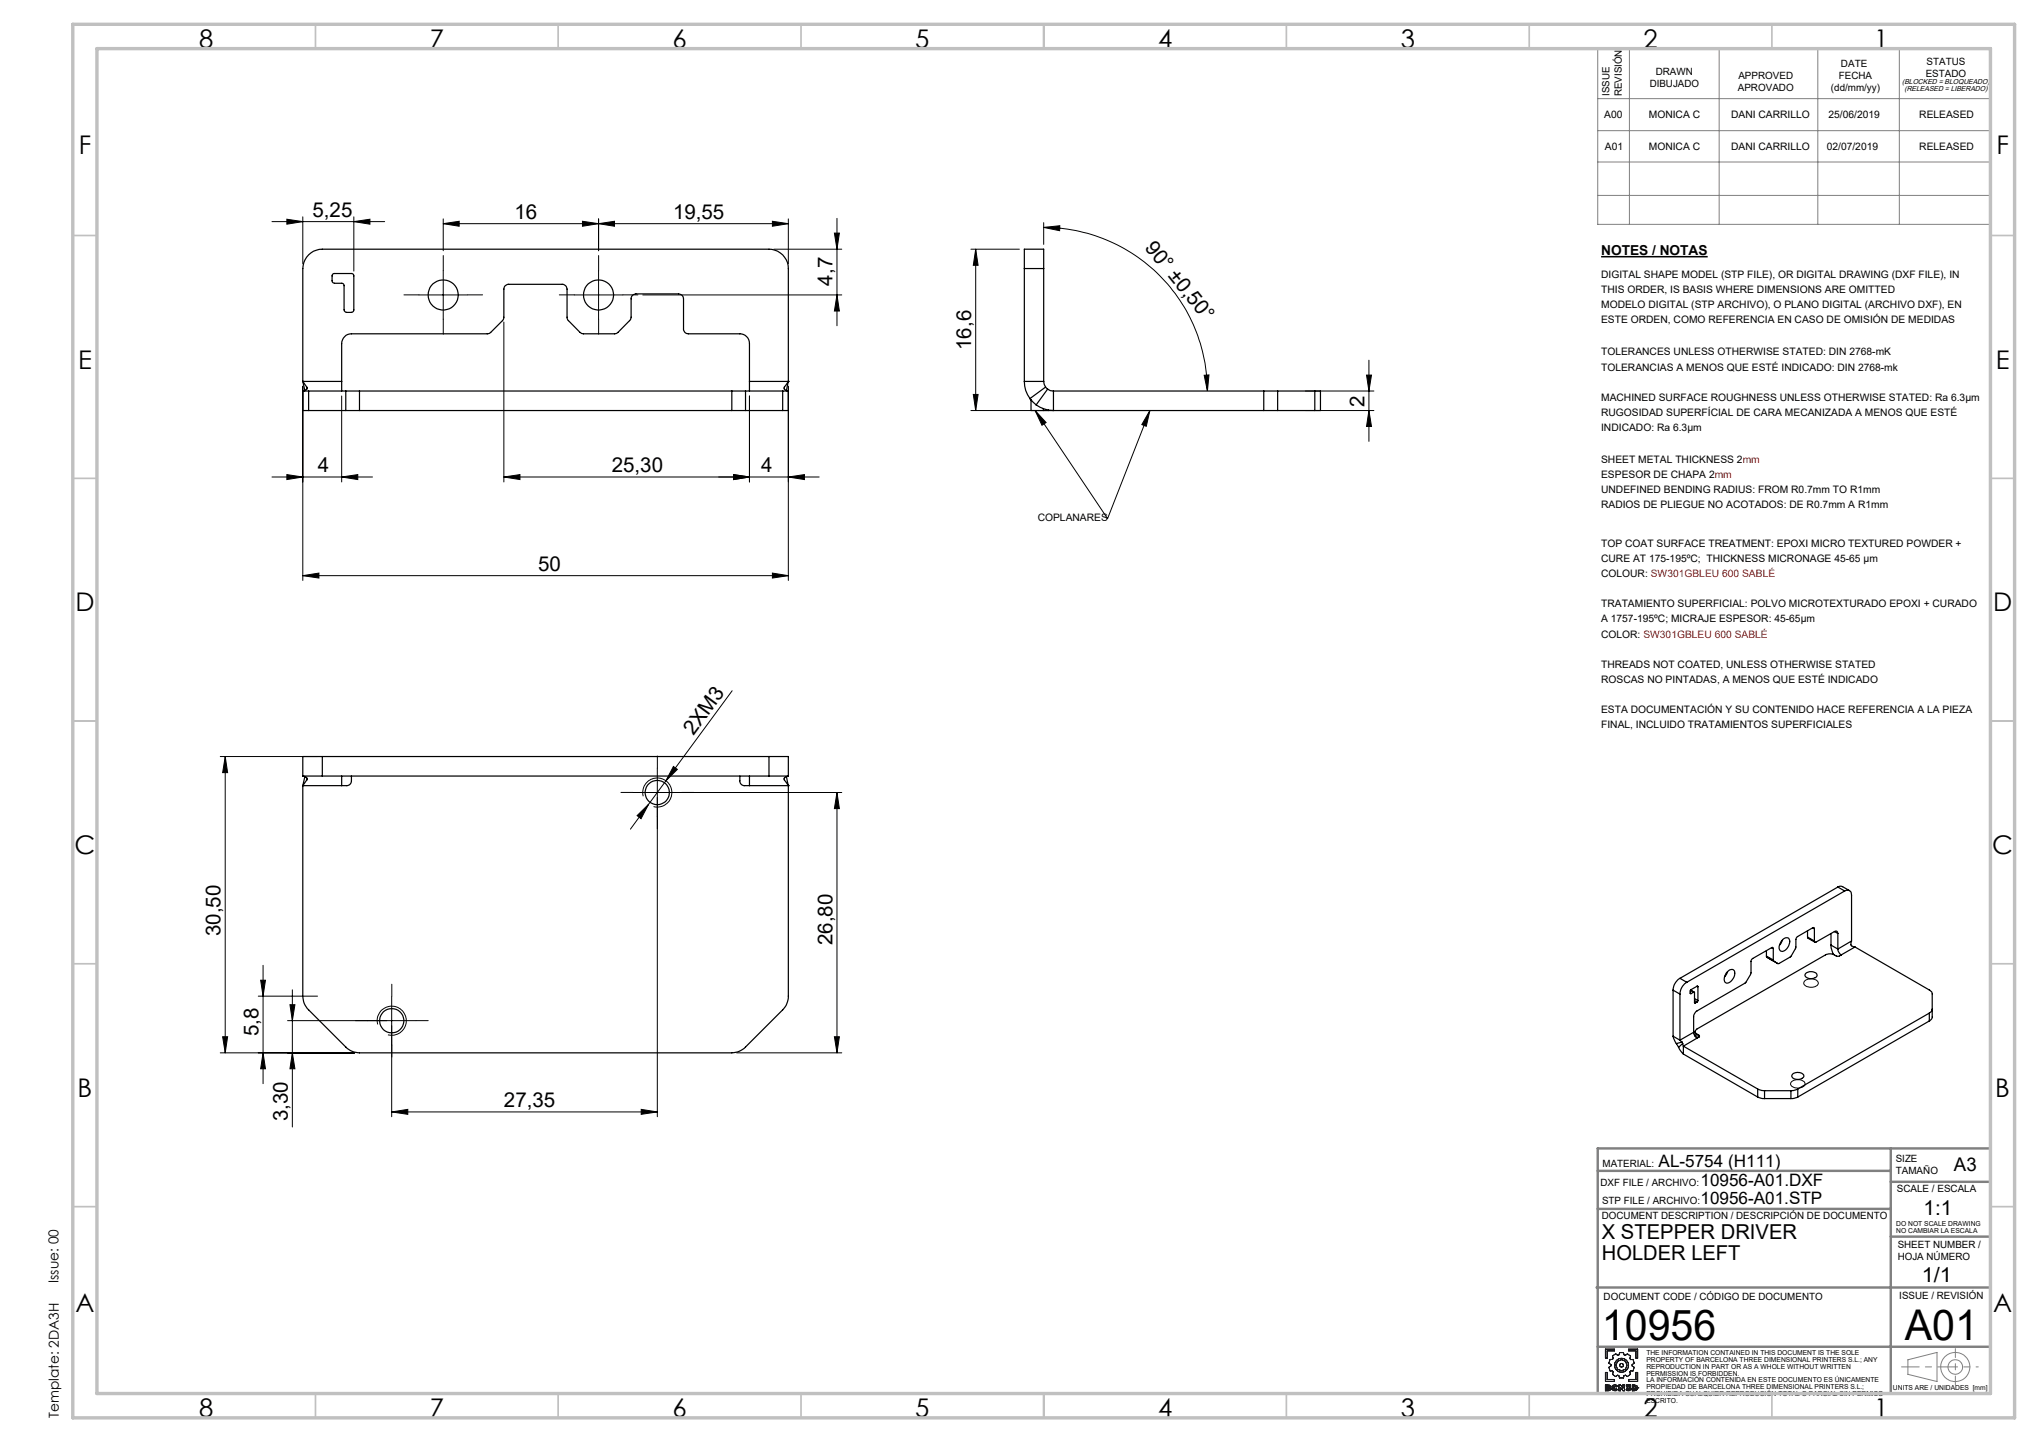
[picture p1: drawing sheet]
<svg xmlns="http://www.w3.org/2000/svg" width="420mm" height="297mm" viewBox="0 0 420 297" stroke-linecap="round" stroke-linejoin="round" font-family="sans-serif">
<path d="M329.8 52.9h22" fill="none" stroke="#000" stroke-width=".32"/>
<g fill="none" stroke="#000" stroke-width=".21">
<path d="M56 45.6h23.2M59.1 45.2l3.3 .4-3.3 .6zM62.4 44.7v9.6M72.9 45.6l3.3-.4v1zM72.9 44.7v11.1M91.3 46.1l3.3-.5v1zM91.3 45.1v6.5M91.3 55.7v10.1M120 45.6l3.3 .5-3.3 .5zM123.3 55.7v10.1M123.3 46.1l3.3-.5v1zM123.3 45.1v6.5"/>
<path d="M159.1 45.6l3.3 .5-3.3 .5zM159.4 51.3h14M162.4 46.1h-71.1M162.4 45.1v9.2M171.9 48h1l-.5 3.3zM172.4 45v22.1M200 51.3h10M201 51.3l.5 3.3h-1zM201 51.3v33.3M215 46.8l3.3-.3v1zM215 46.8a33.7 33.7 0 0 1 33.7 33.7M215 45.9v4.4"/>
<path d="M62.4 79.5v40.1M86.3 60.7h10M103.8 66.3v33M118.3 60.7h10M132.4 60.7h41M162.4 79.5v40.1M172.4 60.7l.5 3.4h-1zM248 77.3l1-.1-.3 3.3zM281.5 77.3h1l-.5 3.2zM282 74.2v16.7M56 98.2h20.7M59.1 97.8l3.3 .4-3.3 .6z"/>
<path d="M70.4 98.2l3.3-.4v1zM70.4 81.6v17.7M103.8 98.2l3.3-.4v1zM103.8 98.2h64.9M151.1 97.8l3.3 .4-3.3 .6zM154.4 81.6v17.7M162.4 98.2l3.3-.4v1zM200 84.6h16M200.5 81.2h1l-.5 3.4zM213.2 84.6l2.3 2.4-.9 .6zM213.2 84.6l14.9 22.2 8.8-22.2M236.9 84.6l-.8 3.2-.9-.3z"/>
<path d="M268.9 84.6h14.1M268.9 80.5h14.1M282 84.6l.5 3.2h-1zM62.4 118.6l3.3-.6v1.1zM62.4 118.6h100M159.1 118l3.3 .6-3.3 .5zM45.4 155.8h20M46.4 155.8v61M46.4 155.8l.5 3.3h-1zM135.4 158.2v71.8M138.7 157.9l.8 .6-2.3 2.3zM150.8 142.3l-13.6 18.5"/>
<path d="M130.4 163.2h43M131.2 168l2.4-2.3-1.6 2.9zM132.5 164a2.99 2.99 0 0 1 2.6-3.8 2.99 2.99 0 0 1 3.3 3.3 2.99 2.99 0 0 1-3.8 2.6M133.6 165.7l-3.7 5.1M137.2 160.8l-3.6 4.9M172.4 163.2v53.6M172.4 163.2l.5 3.3h-1zM54.2 198.8v24.4M45.4 216.8h27.7M45.9 213.5h1l-.5 3.3zM53.2 205.2h12.2M53.7 201.9h1l-.5 3.3z"/>
<path d="M54.2 216.8l.5 3.3h-1zM59.2 210.2h26.5M59.7 206.9h1l-.5 3.3zM60.2 203.9v28.2M60.2 216.8l.5 3.3h-1zM77.8 211a3 3 0 0 1 2.7-3.7 3 3 0 0 1 3.2 3.2 3 3 0 0 1-3.8 2.6M80.7 205.2v24.8M151.7 216.8h21.7M171.9 213.5h1l-.5 3.3zM371.7 202.1a1.85 1.85 0 0 1 2.8 .4 1.64 1.64 0 0 1-2.3 .7l-.3-.1a.59 .59 0 0 1-.2-1zM80.7 229l3.3-.5v1zM80.7 229h54.7"/>
<path d="M132.1 228.5l3.3 .5-3.3 .5zM369 222.8a2.04 2.04 0 0 1 2.8 .2 .97 .97 0 0 1-1.2 1.1 1.41 1.41 0 0 1-1.8-.9z"/>
</g>
<g fill="none" stroke="#191924" stroke-width=".21">
<path d="M330.7 277.9h1.8v.3h-1.5v1.5h-.3zM332.1 279.3l.7-.5 .4 .3 .3-.1 .1-.4h.8l.1 .4 .3 .1 .4-.3 .7 .5-.2 .5 .2 .2h.5l.2 .8-.4 .3v.2l.4 .3-.2 .8h-.5l-.2 .2 .1 .5-.6 .4-.4-.3-.3 .1-.1 .5h-.8l-.2-.5-.2-.1-.4 .3-.7-.4 .2-.5-.2-.2h-.5l-.2-.8 .4-.3v-.2l-.4-.3 .2-.8h.5l.2-.2zM335.5 277.9h1.8v1.8h-.3v-1.5h-1.5zM330.7 282.7h.3v1.4h1.5v.4h-1.8zM331 285.5l.4 .1-.4 .1zM331 286l.4 .1-.4 .1zM331.3 285.3l.4 .2M331.3 285.3h.2l.2 .2M331.3 285.3h-.6v1.2l.9-.1 .2-.3M331.4 285.6h.1M331.4 286.1h.1M331.7 285.5l-.2 .3 .3 .3"/>
<path d="M331.7 285.5h.1M331.8 286.1h.1M332 285.9l.2 .3 .4 .3 .6-.3M332 285.9l.3 .5a.69 .69 0 0 0 .9-.2M332 285.9h.1M332.4 285.9l.1 .2 .4-.1M332.4 285.9h.1M332.9 285.7l-.2-.2-.3 .1v.3M332.9 285.7l-.4-.1-.1 .3M332.9 286l.3 .2M333.2 285.5l-.5-.3-.5 .2-.2 .5M333.2 285.5a.67 .67 0 0 0-1.1 0l-.1 .4"/>
<path d="M333.2 285.5l-.3 .2M333.5 285.3h.3l.5 .6v-.6h.3v1.2h-.3l-.5-.7v.7h-.3zM335.1 286l.3 .2 .2-.1-.2 .1zM335.1 286l-.2 .2M335.5 284.1h1.5v-1.4h.3v1.8h-1.8zM335.6 286.1l-.4-.2v-.2l.3-.2h-.5v-.2h.8v.2l-.2 .2 .3 .4M335.6 286.1h.1M335.9 286.1l-.2 .3-.3 .1-.5-.3M335.9 286.1l-.2 .3-.4 .1-.4-.3M335.9 286.1h.1M336.2 285.3l1 .2 .2 .4-.3 .4-.9 .2zM336.6 285.5l.3 .1v.5h-.3z"/>
<path d="M337 285.9h.1M337.4 285.9h.1"/>
<circle cx="334" cy="281.2" r="1.14"/>
<circle cx="334" cy="281.2" r=".39"/>
<circle cx="334" cy="281.2" r="1.45"/>
</g>
<g fill="none" stroke="#808080" stroke-width=".21">
<path d="M329.1 10h80.9v36.2h-80.9zM335.6 10v36.2M354.1 10v36.2M374.4 10v36.2M391.2 10v36.2M329.1 20.3h80.9M329.1 26.9h80.9M329.1 33.4h80.9M329.1 40.2h80.9M393 280.1l6-1.6v6l-6-1.4z"/>
<circle cx="402.7" cy="281.6" r="3"/>
<circle cx="402.8" cy="281.5" r="1.49"/>
</g>
<g fill="none" stroke="#000" stroke-width=".21" stroke-dasharray="15.2 1.3 1.3 1.3">
<path d="M91.3 55.7v-3.1M123.3 55.7v-3.1M86.3 60.7h-3.1M91.3 65.7v3.1M96.3 60.7h3.1M118.3 60.7h-3.1M123.3 65.7v3.1M128.3 60.7h3.1M135.4 158.2v-2.5M130.4 163.2h-2.5M135.4 168.2v2.5M140.4 163.2h2.5"/>
<path d="M75.7 210.2h-2.5M80.7 205.2v-2.5M80.7 215.2v2.5M85.7 210.2h2.5"/>
</g>
<path d="M391.7 281.5h11.1" fill="none" stroke="#808080" stroke-width=".21" stroke-dasharray="15.2 1.3 1.3 1.3" stroke-dashoffset="11.6"/>
<path d="M402.8 281.5h4.7" fill="none" stroke="#808080" stroke-width=".21" stroke-dasharray="15.2 1.3 1.3 1.3" stroke-dashoffset="14.8"/>
<path d="M402.8 277.8v7.4" fill="none" stroke="#808080" stroke-width=".21" stroke-dasharray="15.2 1.3 1.3 1.3" stroke-dashoffset="13.4"/>
<path d="M329.1 236.5h80.9v50.5h-80.9zM389.5 236.5v50.5M329.1 249h60.4M329.1 241.2h60.4M389.5 243.4h20.5M389.5 254.7h20.5M328.9 265.2h81.1M329.1 277.4h80.9" fill="none" stroke="#808080" stroke-width=".5"/>
<g fill="none" stroke="#c0c0c0" stroke-width=".35">
<path d="M65 5v5M115 5v5M165 5v5M215 5v5M265 5v5M315 5v5M365 5v5M15 48.5h5M410 48.5h5M15 98.5h5M410 98.5h5M15 148.5h5"/>
<path d="M410 148.5h5M15 198.5h5M410 198.5h5M15 248.5h5M410 248.5h5M65 287v5M115 287v5M165 287v5M215 287v5M265 287v5M315 287v5M365 287v5"/>
</g>
<path d="M15 5h400v287h-400zM20 10h390v277h-390z" fill="none" stroke="#c0c0c0" stroke-width=".7"/>
<g fill="#000">
<path d="M72.9 45.6l3.3-.4v1zM59.1 45.2l3.3 .4-3.3 .6z"/>
<path d="M91.3 46.1l3.3-.5v1zM120 45.6l3.3 .5-3.3 .5zM80.7 229l3.3-.5v1zM132.1 228.5l3.3 .5-3.3 .5z"/>
<path d="M172.4 60.7l.5 3.4h-1zM171.9 48h1l-.5 3.3z"/>
<path d="M103.8 98.2l3.3-.4v1zM151.1 97.8l3.3 .4-3.3 .6z"/>
<path d="M151.1 97.8l3.3 .4-3.3 .6zM162.4 98.2l3.3-.4v1zM123.3 46.1l3.3-.5v1zM159.1 45.6l3.3 .5-3.3 .5z"/>
<path d="M200.5 81.2h1l-.5 3.4zM201 51.3l.5 3.3h-1z"/>
<path d="M236.9 84.6l-.8 3.2-.9-.3zM213.2 84.6l2.3 2.4-.9 .6z"/>
<path d="M248 77.3l1-.1-.3 3.3zM215 46.8l3.3-.3v1z"/>
<path d="M281.5 77.3h1l-.5 3.2zM282 84.6l.5 3.2h-1z"/>
<path d="M62.4 118.6l3.3-.6v1.1zM159.1 118l3.3 .6-3.3 .5zM59.1 97.8l3.3 .4-3.3 .6zM70.4 98.2l3.3-.4v1z"/>
<path d="M46.4 155.8l.5 3.3h-1zM45.9 213.5h1l-.5 3.3zM53.7 201.9h1l-.5 3.3zM54.2 216.8l.5 3.3h-1zM59.7 206.9h1l-.5 3.3zM60.2 216.8l.5 3.3h-1zM172.4 163.2l.5 3.3h-1zM171.9 213.5h1l-.5 3.3z"/>
<path d="M131.2 168l.8 .6 1.6-2.9zM138.7 157.9l-1.5 2.9 2.3-2.3z"/>
</g>
<g fill="none" stroke="#000" stroke-width=".25">
<path d="M68.6 56.4l3.9-.1 .3 .2 .1 7.4-.3 .4h-1.4l-.3-.3v-5.3l-.4-.4h-1.6l-.4-.2-.1-1.4zM211 55.3v-4h4v4M211 55.3v23.3M211 55.3h4M215 55.3v23.3M62.4 78.6h.1M62.4 78.6l.4 1.8M62.4 78.6l.8 1.1M62.4 78.6v-23.3a4 4 0 0 1 4-4h92a4 4 0 0 1 4 4v23.3M62.4 78.6h8M63.2 79.7v.4l-.4 .4h-.4M63.2 79.7v.4"/>
<path d="M70.4 78.6v1.9M70.4 78.6v-7.8a2.05 2.05 0 0 1 2-2l28.2-.1 .5-.2 2.6-2.8 .1-6.2a.96 .96 0 0 1 1-.9h11a1.02 1.02 0 0 1 1 .9v6l.1 .4 2.6 2.6 .6 .3h6.6l.4-.2 2.8-2.9 .1-4.1a1.02 1.02 0 0 1 1-1.1h8.8a1.02 1.02 0 0 1 1 1.1v6.2a.96 .96 0 0 0 1 1h10.6a1.99 1.99 0 0 1 2 2v7.8M154.4 78.6v1.9M154.4 78.6h8M161.6 79.7v.4l.4 .4h.4M161.6 79.7v.4M162.4 78.6h.1M162.4 78.6l-.4 1.8M162.4 78.6l-.8 1.1M211 78.6a5.6 5.6 0 0 0 1.2 3.5M211 78.6h4M215 78.6l.4 1.1"/>
<path d="M215.4 79.7l.4 .4M215.4 79.7l-3.2 2.4M62.4 80.5v4.1h1.2M62.4 80.5h1.2M63.6 84.6h7.6M63.6 80.5h7.6M63.6 80.5v4.1M71.2 84.6h2.8M71.2 80.5h2.8M71.2 80.5v4.1M74 80.5v4.1M74 84.6h76.7"/>
<path d="M74 80.5h76.7M150.7 80.5h2.9M150.7 84.6h2.9M150.7 80.5v4.1M153.6 80.5v4.1M153.6 84.6h7.6M153.6 80.5h7.6M161.2 80.5h1.2M161.2 80.5v4.1M162.4 80.5v4.1h-1.2M212.1 82.1l.3 .3v2.2h2.5M212.2 82.1l1.2 1.3"/>
<path d="M213.4 83.4a6.4 6.4 0 0 0 3.6 1.2M214.9 84.6h1.1M214.9 84.2v.4M215.8 80.1l.6 .4h.6M215.8 80.1l-2.4 3.3M216 84.6h1M216 84.5v.1M217 84.6h43.3M217 80.5h43.3M217 80.5v4.1M260.3 84.6h2.9M260.3 80.5h2.9"/>
<path d="M260.3 80.5v4.1M263.2 84.6h7.6M263.2 80.5h7.6M263.2 80.5v4.1M270.8 80.5h1.2v4.1h-1.2M270.8 80.5v4.1M62.4 159.8h4M62.4 159.8l.9 .5-.1 .4M62.8 159.9l-.4 1.9M66.4 155.8h-4v4M66.4 155.8v4M66.4 159.8h92"/>
<path d="M66.4 155.8h92M70.4 159.8v2M72.4 159.8v1a.96 .96 0 0 1-1 1h-9M152.4 159.8v1a.96 .96 0 0 0 1 1h9M154.4 159.8v2M158.4 159.8h4M158.4 155.8h4v4M158.4 155.8v4M162 159.9l.4 1.9M162.4 159.8l-.8 .4v.5M62.4 161.8v43.4a3.9 3.9 0 0 0 1.2 2.8l7.6 7.6a4.1 4.1 0 0 0 2.8 1.2h76.7a4.1 4.1 0 0 0 2.9-1.2l7.6-7.6a4.1 4.1 0 0 0 1.2-2.8v-43.4M62.4 161.8h.1"/>
<path d="M63.2 160.7l-.8 1.1M63.2 160.3v.4M161.6 160.7l.8 1.1M161.6 160.3v.4M162.4 161.8h.1M363.9 196.9l.1 .3M363.9 196.9l1.4 .8M363.9 195.8v1.1M364 197.2l2.2 1.3M364 197.2l.8 .5M364.9 195.2l-4.1 2.4-.1 .3v2.5l-1.1 2-10 5.8a1.62 1.62 0 0 0-.7 1.2v3.2M364.9 195.2l.2-.1 .2 .3"/>
<path d="M364.9 195.2l.4 .2M365.3 197.7l.1 .3 .8 .5M365.3 195.4v2.3M367.2 193.6l-.7 1.1M367.3 193.5a.79 .79 0 0 1 1.1-.3 .79 .79 0 0 1 .2 1.1 1.68 1.68 0 0 1-1.8 1.6 1.55 1.55 0 0 1 .3-2.3zM372.3 193l.1 .2 1.4 .9M372.3 193l1.4 .8M372.3 191.7v1.3M373.4 191.1a.21 .21 0 0 1 .2 0 .21 .21 0 0 1 .1 .2M373.4 191.1l-3.3 1.9-.2 .4v1.9l-1 1.7-2.5 1.5h-.2M373.4 191.1l.3 .2M373.7 191.3v2.5"/>
<path d="M377.2 194.7v.6l.5 1.3M377.2 194.7l1.4 .8M377.2 192.3v2.4M377.9 191.9a.42 .42 0 0 1 .5-.1 .42 .42 0 0 1 .2 .5M377.9 191.9l-3.8 2.1a.21 .21 0 0 1-.3 .1 .21 .21 0 0 1-.1-.3M377.9 191.9l.7 .4M378.6 182.7l.8-.1 1.6 .8M378.6 195.5a1.62 1.62 0 0 0 .7 1.2M378.6 192.3v3.2M378.6 182.7l1.4 .8M378.6 182.7l-32.6 18.8M379.3 196.7l-.6 .3h-.3a2.36 2.36 0 0 0-2.4-.3l-26.5 15.2a.57 .57 0 0 0-.3 .6 .57 .57 0 0 0 .3 .5"/>
<path d="M380 183.5a.88 .88 0 0 1 1-.1 .88 .88 0 0 1 .4 1v9.4M380 183.5l-32.5 18.8M381.4 193.8a.74 .74 0 0 0-.1 .9 .74 .74 0 0 0 .8 .3M381.4 193.8l-2.8 1.7M382.1 195l15.3 8.9a.87 .87 0 0 1 .6 .8v4.9l-.6 .7M382.1 195l-2.8 1.7M344.6 213.4l.7 1.5M344.6 203.9l1.4 .8M344.6 203.9v9.5M344.6 213.4l1.4 .8M345.3 214.9l.5 .8M345.8 215.7l.9 1.4"/>
<path d="M346 201.5a2.97 2.97 0 0 0-1.4 2.4M346 214.2l.5 .4M346 204.7v9.5M346 201.5l1.5 .8M346.5 214.6l.1 .3M346.5 214.6l-1.2 .3M346.6 214.9l.1 .6M346.6 214.9l-.8 .8M346.7 215.5l15.4 8.8M346.7 215.5v1.6M346.7 217.1l15.4 8.9M347.5 202.3a2.97 2.97 0 0 0-1.5 2.4"/>
<path d="M348.2 204.5l.1 .1M348.2 204l.7 .4M348.3 203.9l.7 .4M348.3 203.8l-.1 .2v.5M348.3 203.8v.2M348.9 204.4h.1v2.1M348.9 212.6a1.62 1.62 0 0 0 .7 1.2M348.9 212.6l-2.9 1.6M348.9 204.4l-.6 .2M349 206.5l.2 .1M349 205.7l.7 .4M349 206.1l.6 .3"/>
<path d="M349.2 212.5v1M349.5 213l.4 .2M349.5 213v.8M349.6 203.1l.1 .1M349.6 213.8l-2.9 1.7M349.6 206.4l-.4 .2M349.6 203.1l-1.3 .7M349.7 206.1l-.1 .3M349.7 203.2v2.9M349.9 213.2l.2 .2-.2 .2M349.9 213.6l-.3 .2M349.9 213.2v.4"/>
<path d="M355.6 200.3a.97 .97 0 0 1 1.7-.2 2.13 2.13 0 0 1-1.7 2.4 1.26 1.26 0 0 1-.1-1.9zM355.8 200.1l-.6 1.1M371.9 200.6a1.57 1.57 0 0 1 2.4 .2 1.15 1.15 0 0 1-1.7 .7 .71 .71 0 0 1-.7-.9zM397.4 208.7l-27.1 15.6M397.4 208.7v1.6M397.4 210.3l-27.1 15.7M398 207.9l-.1 .4-.5 .4M362.1 224.3l1.4 .3M362.1 226l1.4 .3M362.1 224.3v1.7M363.5 224.6h5.4M363.5 226.3h5.4"/>
<path d="M363.5 224.6v1.7M368.9 224.6v1.7M369.3 221.2a1.5 1.5 0 0 1 2.3 .4 1.55 1.55 0 0 1-2.5 .1zM370.3 224.3l-1.4 .3M370.3 226l-1.4 .3M370.3 224.3v1.7"/>
<circle cx="91.3" cy="60.8" r="3.1"/>
<circle cx="123.3" cy="60.8" r="3.1"/>
<circle cx="135.4" cy="163.2" r="2.5"/>
<circle cx="80.7" cy="210.2" r="2.49"/>
</g>
<g font-size="8.7">
<text x="330" y="275.9">10956</text>
<text x="392.3" y="275.9">A01</text>
</g>
<g font-size="5.3">
<text x="41" y="9.9">8</text>
<text x="88.5" y="9.9">7</text>
<text x="138.5" y="9.9">6</text>
<text x="188.5" y="9.9">5</text>
<text x="238.5" y="9.9">4</text>
<text x="288.5" y="9.9">3</text>
<text x="338.5" y="9.9">2</text>
<text x="386" y="9.9">1</text>
<text x="16.2" y="31.7">F</text>
<text x="411.2" y="31.7">F</text>
<text x="16.1" y="75.9">E</text>
<text x="411.1" y="75.9">E</text>
<text x="15.5" y="125.9">D</text>
<text x="410.5" y="125.9">D</text>
<text x="15.4" y="175.9">C</text>
<text x="410.4" y="175.9">C</text>
<text x="16" y="225.9">B</text>
<text x="411" y="225.9">B</text>
<text x="15.5" y="270.2">A</text>
<text x="410.5" y="270.2">A</text>
<text x="41" y="291.9">8</text>
<text x="88.5" y="291.9">7</text>
<text x="138.5" y="291.9">6</text>
<text x="188.5" y="291.9">5</text>
<text x="238.5" y="291.9">4</text>
<text x="288.5" y="291.9">3</text>
<text x="338.5" y="291.9">2</text>
<text x="386" y="291.9">1</text>
</g>
<g font-size="4.2">
<text x="64.4" y="44.7">5,25</text>
<text x="106" y="45.1">16</text>
<text x="138.6" y="45.1">19,55</text>
<text x="235.7" y="51" transform="rotate(51 235.7 51)">90° ±0,50°</text>
<text x="171.5" y="58.8" transform="rotate(-90 171.5 58.8)">4,7</text>
<text x="200" y="72.1" transform="rotate(-90 200 72.1)">16,6</text>
<text x="281.1" y="83.8" transform="rotate(-90 281.1 83.8)">2</text>
<text x="65.5" y="97.3">4</text>
<text x="126" y="97.3">25,30</text>
<text x="156.8" y="97.3">4</text>
<text x="110.8" y="117.6">50</text>
<text x="142.8" y="151.6" transform="rotate(-54 142.8 151.6)">2XM3</text>
<text x="45.4" y="192.8" transform="rotate(-90 45.4 192.8)">30,50</text>
<text x="171.5" y="194.7" transform="rotate(-90 171.5 194.7)">26,80</text>
<text x="53.3" y="213.5" transform="rotate(-90 53.3 213.5)">5,8</text>
<text x="59.3" y="230.9" transform="rotate(-90 59.3 230.9)">3,30</text>
<text x="103.8" y="228">27,35</text>
<text x="396.2" y="250.3">1:1</text>
<text x="330" y="255.2">X STEPPER DRIVER</text>
<text x="330" y="259.5">HOLDER LEFT</text>
<text x="395.8" y="264">1/1</text>
</g>
<text font-size="3.9" x="402.5" y="241.1">A3</text>
<g font-size="3.5">
<text x="341.7" y="240.4">AL-5754 (H111)</text>
<text x="350.3" y="244.3">10956-A01.DXF</text>
<text x="350.3" y="247.9">10956-A01.STP</text>
</g>
<g font-size="2.8">
<text x="329.8" y="52.6">NOTES / NOTAS</text>
<text x="12.1" y="264.2" transform="rotate(-90 12.1 264.2)">Issue: 00</text>
<text x="12.2" y="292" transform="rotate(-90 12.2 292)">Template: 2DA3H</text>
</g>
<g font-size="2.1">
<text x="339.8" y="17.9">DIBUJADO</text>
<text x="341.1" y="15.4">DRAWN</text>
<text x="358.1" y="16.3">APPROVED</text>
<text x="378.8" y="16.3">FECHA</text>
<text x="379.2" y="13.8">DATE</text>
<text x="396.7" y="15.8">ESTADO</text>
<text x="396.8" y="13.3">STATUS</text>
<text x="331.5" y="19.8" transform="rotate(-90 331.5 19.8)">ISSUE</text>
<text x="334" y="19.8" transform="rotate(-90 334 19.8)">REVISIÓN</text>
<text x="357.9" y="18.8">APROVADO</text>
<text x="377.1" y="18.8">(dd/mm/yy)</text>
<text x="330.5" y="24.3">A00</text>
<text x="339.6" y="24.3">MONICA C</text>
<text x="356.6" y="24.3">DANI CARRILLO</text>
<text x="376.6" y="24.3">25/06/2019</text>
<text x="395.3" y="24.3">RELEASED</text>
<text x="330.6" y="30.8">A01</text>
<text x="339.6" y="30.8">MONICA C</text>
<text x="356.6" y="30.8">DANI CARRILLO</text>
<text x="376.3" y="30.8">02/07/2019</text>
<text x="395.3" y="30.8">RELEASED</text>
<text x="329.8" y="57.2">DIGITAL SHAPE MODEL (STP FILE), OR DIGITAL DRAWING (DXF FILE), IN</text>
<text x="329.8" y="60.3">THIS ORDER, IS BASIS WHERE DIMENSIONS ARE OMITTED</text>
<text x="329.8" y="63.4">MODELO DIGITAL (STP ARCHIVO), O PLANO DIGITAL (ARCHIVO DXF), EN</text>
<text x="329.8" y="66.5">ESTE ORDEN, COMO REFERENCIA EN CASO DE OMISIÓN DE MEDIDAS</text>
<text x="329.8" y="73.2">TOLERANCES UNLESS OTHERWISE STATED: DIN 2768-mK</text>
<text x="329.8" y="76.3">TOLERANCIAS A MENOS QUE ESTÉ INDICADO: DIN 2768-mk</text>
<text x="329.8" y="82.5">MACHINED SURFACE ROUGHNESS UNLESS OTHERWISE STATED: Ra 6.3µm</text>
<text x="329.8" y="85.7">RUGOSIDAD SUPERFÍCIAL DE CARA MECANIZADA A MENOS QUE ESTÉ</text>
<text x="329.8" y="88.8">INDICADO: Ra 6.3µm</text>
<text x="329.8" y="95.4">SHEET METAL THICKNESS 2mm</text>
<text x="329.8" y="98.5">ESPESOR DE CHAPA 2mm</text>
<text x="329.8" y="101.6">UNDEFINED BENDING RADIUS: FROM R0.7mm TO R1mm</text>
<text x="213.8" y="107.4">COPLANARES</text>
<text x="329.8" y="104.7">RADIOS DE PLIEGUE NO ACOTADOS: DE R0.7mm A R1mm</text>
<text x="329.8" y="112.6">TOP COAT SURFACE TREATMENT: EPOXI MICRO TEXTURED POWDER +</text>
<text x="329.8" y="115.7">CURE AT 175-195ºC; THICKNESS MICRONAGE 45-65 µm</text>
<text x="329.8" y="118.9">COLOUR: SW301GBLEU 600 SABLÉ</text>
<text x="329.8" y="125.1">TRATAMIENTO SUPERFICIAL: POLVO MICROTEXTURADO EPOXI + CURADO</text>
<text x="329.8" y="128.2">A 1757-195ºC; MICRAJE ESPESOR: 45-65µm</text>
<text x="329.8" y="131.3">COLOR: SW301GBLEU 600 SABLÉ</text>
<text x="329.8" y="137.6">THREADS NOT COATED, UNLESS OTHERWISE STATED</text>
<text x="329.8" y="140.7">ROSCAS NO PINTADAS, A MENOS QUE ESTÉ INDICADO</text>
<text x="329.8" y="146.9">ESTA DOCUMENTACIÓN Y SU CONTENIDO HACE REFERENCIA A LA PIEZA</text>
<text x="329.8" y="150">FINAL, INCLUIDO TRATAMIENTOS SUPERFICIALES</text>
<text x="390.5" y="239.4">SIZE</text>
<text x="329.7" y="244.3">DXF FILE / ARCHIVO:</text>
<text x="330.1" y="240.4">MATERIAL:</text>
<text x="390.5" y="241.9">TAMAÑO</text>
<text x="390.7" y="245.6">SCALE / ESCALA</text>
<text x="330" y="251">DOCUMENT DESCRIPTION / DESCRIPCIÓN DE DOCUMENTO</text>
<text x="330" y="247.9">STP FILE / ARCHIVO:</text>
<text x="390.9" y="257.1">SHEET NUMBER /</text>
<text x="390.9" y="259.6">HOJA NÚMERO</text>
<text x="330.3" y="267.7">DOCUMENT CODE / CÓDIGO DE DOCUMENTO</text>
<text x="391.2" y="267.5">ISSUE / REVISIÓN</text>
</g>
<g font-size="1.5">
<text x="391.8" y="17.4">(BLOCKED = BLOQUEADO)</text>
<text x="392.3" y="18.8">(RELEASED = LIBERADO)</text>
</g>
<g font-size="1.4">
<text x="390.6" y="252.5">DO NOT SCALE DRAWING</text>
<text x="390.6" y="253.9">NO CAMBIAR LA ESCALA</text>
<text x="339.1" y="279.1">THE INFORMATION CONTAINED IN THIS DOCUMENT IS THE SOLE</text>
<text x="339.1" y="280.5">PROPERTY OF BARCELONA THREE DIMENSIONAL PRINTERS S.L.; ANY</text>
<text x="339.1" y="281.9">REPRODUCTION IN PART OR AS A WHOLE WITHOUT WRITTEN</text>
<text x="339.1" y="283.3">PERMISSION IS FORBIDDEN.</text>
<text x="339.1" y="284.7">LA INFORMACIÓN CONTENIDA EN ESTE DOCUMENTO ES ÚNICAMENTE</text>
<text x="339.1" y="286.1">PROPIEDAD DE BARCELONA THREE DIMENSIONAL PRINTERS S.L.;</text>
<text x="339.1" y="287.6">PROHIBIDA CUALQUIER REPRODUCIÓN TOTAL O PARCIAL SIN PERMISO</text>
<text x="389.9" y="286.3">UNITS ARE / UNIDADES [mm]</text>
<text x="339.1" y="289">ESCRITO.</text>
</g>
</svg>
